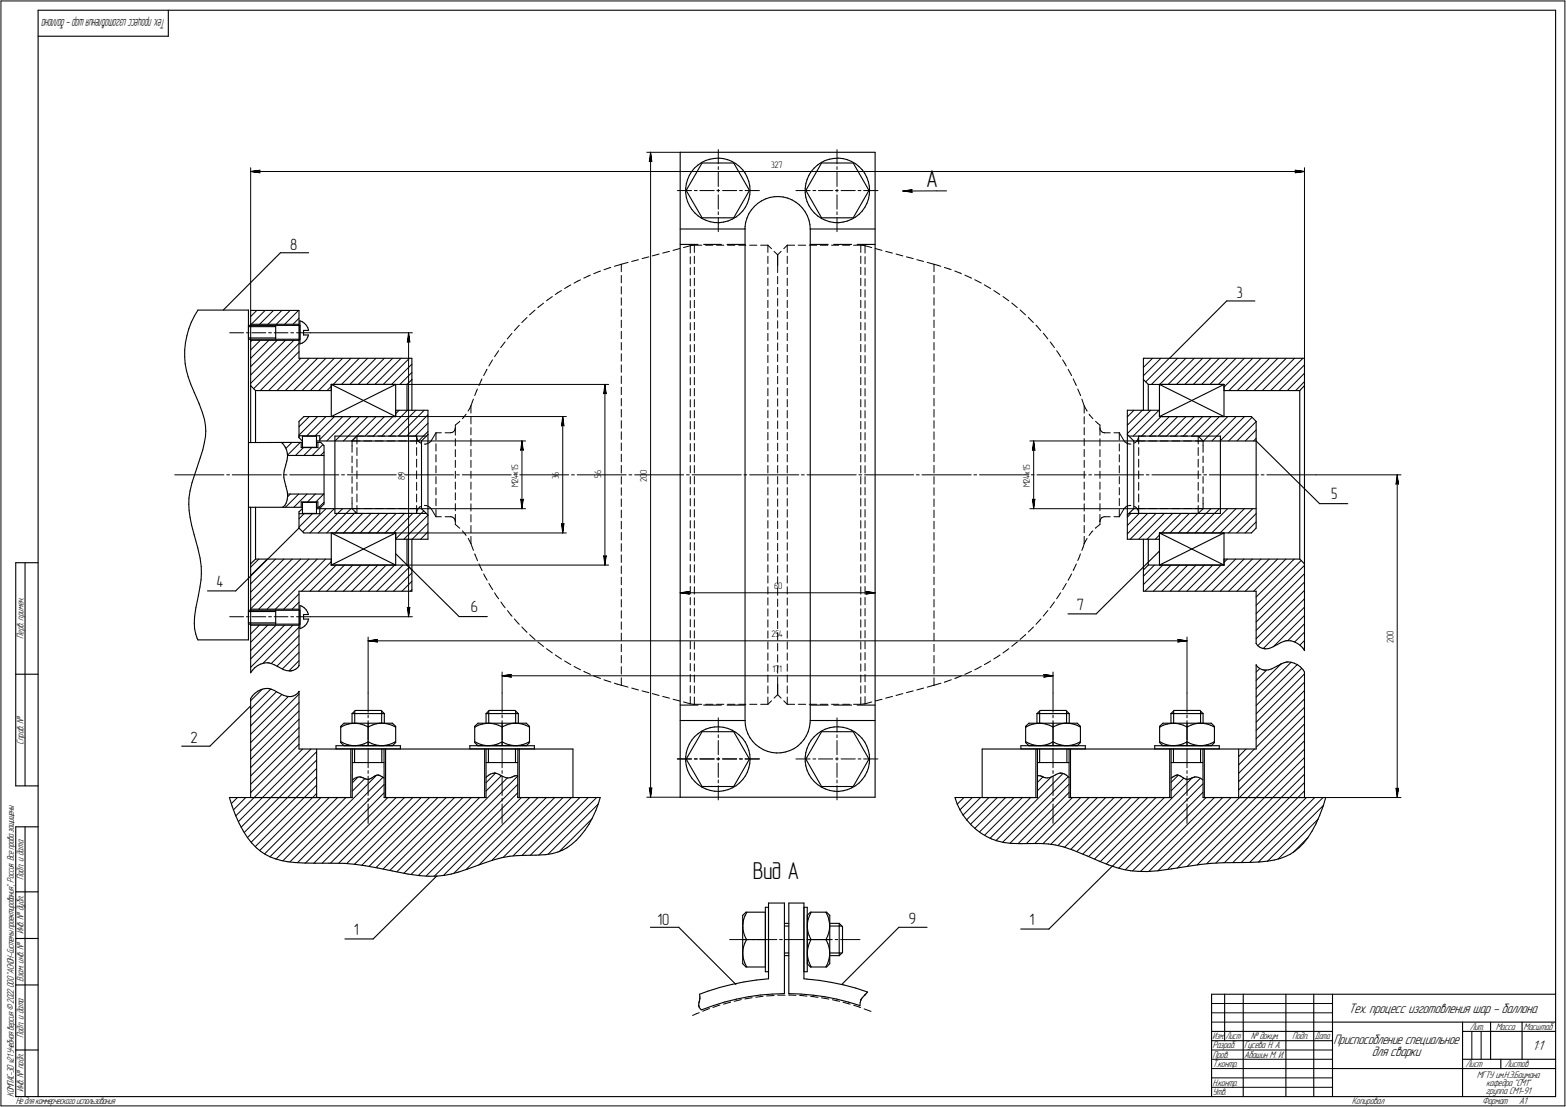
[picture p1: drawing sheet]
<svg xmlns="http://www.w3.org/2000/svg" width="842mm" height="595mm" viewBox="0 0 842 595" stroke-linecap="round" stroke-linejoin="round" font-family="sans-serif">
<g fill="none" stroke="#000" stroke-width=".54">
<path d="M1 1v594zM1 1h841zM842 1v594zM135 92h5zM135 92l5 1zM135 92h566zM135 90v77zM139 92l1 1zM140 92h-1zM348 82h18zM349 87l1-1zM350 82l1 5z"/>
<path d="M350 86l1 1zM350 82l-1 5zM350 82v347zM386 93v7zM386 90v1zM386 80v8zM450 93v7zM450 90v1zM450 80v8zM696 93l5-1zM696 92h1zM696 92h5z"/>
<path d="M697 92l-1 1zM701 90v103zM364 102h8zM373 102h2zM376 102h8zM385 102h2zM386 117v8zM386 114v1zM386 105v7zM386 102v1zM389 102h7zM398 102h1z"/>
<path d="M401 102h7zM428 102h8zM437 102h2zM440 102h8zM449 102h2zM450 117v8zM450 114v1zM450 105v7zM450 102v1zM452 102h8zM461 102h2zM464 102h8z"/>
<path d="M485 103l5-1zM485 103h6zM485 103h19zM490 103h1zM490 102v1zM504 103h5zM345 139l4-1zM351 138l3-1zM356 136l4-1zM362 135l4-1zM368 133l3-1zM371 132h1z"/>
<path d="M371 132v4zM371 138v4zM372 132h1zM373 132h4zM373 132v4zM373 138v4zM379 132h4zM385 132h4zM391 132h4zM397 132h4zM403 132h4zM409 132h4z"/>
<path d="M413 132l2 2zM413 138v4zM413 132v4zM416 135l2 2zM418 137v6zM420 135l-2 2zM423 132h4zM423 132l-2 2zM423 132v4zM423 138v4zM429 132h4zM435 132h4z"/>
<path d="M441 132h4zM447 132h4zM453 132h4zM459 132h4zM463 132h.1M463 132v4zM463 138v4zM463 132h2zM465 132l4 1zM465 132v4zM465 138v4zM471 134l3 1z"/>
<path d="M476 135l4 1zM482 137l3 1zM487 138l4 1zM493 140l4 1zM299 158l1-1zM300 157l2-1zM304 155l1-1zM305 154l2-1zM309 152l2-1zM311 151l1-1zM314 150l2-2zM316 148h1z"/>
<path d="M319 147l3-1zM322 146h1zM325 145l3-1zM328 144h.1M330 143l4-1zM334 142l4-1zM334 142v4zM334 148v4zM334 154v4zM340 141l3-1zM371 144v4zM371 150v4z"/>
<path d="M371 156v4zM373 144v4zM373 150v4zM373 156v3zM413 156v3zM413 150v4zM413 144v4zM418 143v4zM418 149v4zM418 155v3zM423 144v4zM423 150v4z"/>
<path d="M423 156v3zM463 144v4zM463 150v4zM463 156v3zM465 144v4zM465 150v4zM465 156v4zM499 141l3 1zM502 142l2 1zM502 142v4zM502 148v4zM502 154v4z"/>
<path d="M504 143h2zM508 144l2 1zM510 145h1zM513 146l3 1zM516 147h1zM519 148l3 1zM522 150h.1M524 150l4 2zM529 153l4 2zM534 156l4 2zM539 159l3 3zM124 179h7z"/>
<path d="M133 179h1zM135 170l3-3zM135 174l8-7zM135 179h8zM140 174l7-7zM144 179h2zM147 179h8zM149 174l7-7zM152 167l-8 7zM153 174l8-7zM156 179h2zM158 174l3-3z"/>
<path d="M159 179h8zM167 179h55zM220 179v5zM220 179l-1 5zM220 179v153zM275 179l-2 3zM279 175l-2 3zM281 173l2-2zM285 169l3-2zM285 169h.1M289 165h1zM290 165l2-2z"/>
<path d="M294 162l1-1zM295 161l2-2zM334 160v4zM334 166v4zM334 172v4zM334 178v4zM371 162v4zM371 168v3zM371 173v4zM371 179v4zM373 161v4zM373 167v4z"/>
<path d="M373 173v4zM373 179v4zM413 179v4zM413 173v4zM413 167v4zM413 161v4zM418 161v4zM418 166v5zM418 172v4zM418 178v4zM423 161v4zM423 167v4z"/>
<path d="M423 173v4zM423 179v4zM463 161v4zM463 167v4zM463 173v4zM463 179v4zM465 162v4zM465 168v3zM465 173v4zM465 179v4zM502 160v4zM502 166v4z"/>
<path d="M502 172v4zM502 178v4zM544 163l3 2zM549 167l2 2zM553 171h.1M553 171l3 2zM557 175h1zM558 175l2 3zM561 179l1 1zM562 180l1 2zM135 197l14-14zM135 193l10-10z"/>
<path d="M135 183v1zM140 183l-5 5zM161 189l-21 21zM198 193l-14 14zM202 193l-14 14zM219 184l1-1zM220 183v1zM262 199l-2 3zM262 199h.1M265 193l-2 4zM268 189l-2 3zM272 184l-3 3z"/>
<path d="M334 184v4zM334 190v4zM334 196v4zM371 185v4zM371 191v4zM371 197v4zM373 185v4zM373 191v4zM373 197v4zM413 197v4zM413 191v4zM413 185v4z"/>
<path d="M418 184v4zM418 190v4zM418 196v4zM423 185v4zM423 191v4zM423 197v4zM463 185v4zM463 191v4zM463 197v4zM465 185v4zM465 191v4zM465 197v4z"/>
<path d="M502 184v4zM502 190v4zM502 196v4zM565 184l1 1zM566 185l1 2zM568 189l1 1zM569 190l1 2zM571 193l2 2zM573 195v2zM574 199l2 2zM615 198l5-5zM615 193h.1"/>
<path d="M638 193l-14 14zM647 193l-14 14zM656 193l-14 14zM660 193l-14 14zM665 193l-14 14zM669 193l-14 14zM674 193l-16 15zM678 193l-17 17zM687 193l-17 17zM696 193l-17 17zM701 196l-13 14zM135 206l23-23z"/>
<path d="M135 202l19-19zM136 209l25-24zM144 210l18-17zM149 210l17-17zM153 210l18-17zM158 210l17-17zM162 210l18-17zM167 210l17-17zM171 210l18-17zM176 210l2-2zM179 207l14-14zM193 207l14-14z"/>
<path d="M197 207l14-14zM202 207l14-14zM206 207l14-14zM211 207l10-11zM215 207l6-7zM219 207h108zM253 220l-1 1zM253 218v2zM253 218v4zM254 216l-1 2zM255 215l-1 1zM256 210l-1 3z"/>
<path d="M257 209l-1 1zM259 204l-1 3zM259 204h.1M325 212v-1zM325 207l1 5zM325 211l1 1zM325 207v5zM325 207v97zM334 202v4zM334 208v4zM334 214v4zM371 203v4z"/>
<path d="M371 209v4zM371 215v4zM373 203v4zM373 209v4zM373 215v4zM413 215v4zM413 209v4zM413 203v4zM418 202v4zM418 208v4zM418 214v4zM423 203v4z"/>
<path d="M423 209v4zM423 215v4zM463 203v4zM463 209v4zM463 215v4zM465 203v4zM465 209v4zM465 215v4zM502 202v4zM502 208v4zM502 214v4zM576 201v1z"/>
<path d="M577 204l1 3zM578 207h1zM580 209l1 3zM581 212v1zM582 215l1 3zM583 218l1 3zM583 218v4zM615 202l9-9zM616 205l13-12zM619 207l14-14zM628 207l14-14zM637 207l14-14z"/>
<path d="M665 210l18-17zM674 210l18-17zM683 210l18-17zM701 205l-4 5zM701 201l-9 9zM152 238h.1M166 224l-5 5zM170 234l10-10zM171 224l-10 10zM172 236l12-12zM174 239l-6 6zM175 224l-10 10z"/>
<path d="M176 237l13-13zM180 237l3-3zM183 234l10-10zM185 237l2-3zM187 234l11-10zM189 237l3-3zM189 237h5zM189 240v3zM189 237v3zM192 234l10-10zM192 234h4zM192 234v5z"/>
<path d="M196 237h4zM196 234l11-10zM198 234h3zM201 234l10-10zM202 237h4zM203 234h4zM205 234l14-13zM208 237h4zM209 234h4zM210 234l14-13zM213 224h92zM213 222l2-1z"/>
<path d="M214 234l14-13zM214 237h5zM215 234h3zM219 234l11-11zM220 234h4zM221 237h4zM223 234l7-7zM224 234v5zM224 234v2zM224 236l1 1zM225 237v1zM225 238h1z"/>
<path d="M227 237h56zM228 234l-3 3zM228 234l2-2zM228 239h1zM229 239l1-1zM230 238h1zM231 238l1-1zM232 237h.1M234 233v4zM234 239v3zM234 233h3zM234 233l-2 4z"/>
<path d="M239 233h3zM242 233l1-1zM243 232h1zM245 231l-1 1zM245 230v1zM245 230v4zM245 236v4zM245 229v1zM245 230h.1M245 229l2-2zM247 227h.1M249 225h.1"/>
<path d="M251 223l-2 2zM253 224v4zM253 230v4zM253 236v4zM281 237v5zM281 237l-1 5zM281 237v36zM302 229l1-1zM303 224v5zM303 228v1zM303 224l-1 5zM303 224v63z"/>
<path d="M334 220v4zM334 226v4zM334 232v4zM334 238v4zM371 221v4zM371 227v4zM371 233v3zM371 239v3zM373 221v4zM373 227v4zM373 232v4zM373 238v4z"/>
<path d="M413 238v4zM413 232v4zM413 227v4zM413 221v4zM418 220v4zM418 226v4zM418 232v4zM418 238v4zM423 221v4zM423 227v4zM423 232v4zM423 238v4z"/>
<path d="M463 221v4zM463 227v4zM463 232v4zM463 238v4zM465 221v4zM465 227v4zM465 233v3zM465 239v3zM502 220v4zM502 226v4zM502 232v4zM502 238v4z"/>
<path d="M554 237h56zM556 237l1 5zM556 237l-1 5zM556 237v36zM583 224v4zM583 230v4zM583 236v4zM584 221h.1M586 223h.1M586 223l2 2zM589 226l1 1zM590 227l1 2z"/>
<path d="M591 230v4zM591 236v4zM591 229v1zM591 230l1 1zM592 231v1zM592 232h1zM593 232l1 1zM594 233h.1M594 233h3zM599 233h3zM602 233v4zM602 239v3z"/>
<path d="M602 233l2 4zM604 237l1 1zM605 238h1zM606 238l1 1zM606 233l13-12zM606 229l8-8zM606 224l4-3zM607 239h1zM609 234l14-13zM610 238h1zM611 238v-1zM611 237h5z"/>
<path d="M612 236l-1 1zM612 234v5zM612 234h4zM612 235v1zM612 235h.1M614 234l10-10zM618 237h4zM618 234h4zM618 234l11-10zM623 234l10-10zM624 234h3zM624 237h4z"/>
<path d="M629 234h4zM630 237h4zM632 234l10-10zM635 234h4zM636 237h5zM638 224l-11 10zM641 234h3zM641 234l10-10zM643 237h4zM644 234v5zM644 234l3 3zM645 235v-1z"/>
<path d="M647 224l-11 10zM647 240v3zM647 237v3zM650 234l-3 3zM650 234l10-10zM652 237l2-3zM656 224l-11 10zM656 237h.1M656 237l13-13zM665 224l-11 10zM673 224l-12 13zM675 236l-1 1z"/>
<path d="M675 231l-5 6zM675 227l-10 10zM94 255h26zM122 255h1zM125 255h26zM153 255h1zM154 241l3-3zM155 245l6-7zM156 255h26zM163 241l-4 4zM163 245l5-4zM172 245l2-2z"/>
<path d="M184 255h1zM187 255h26zM189 245v4zM189 251v3zM189 256v4zM192 241v4zM192 247v4zM192 253v4zM192 259v5zM215 255h1zM218 255h26zM224 241v4z"/>
<path d="M224 247v4zM224 253v4zM224 259v5zM234 244v4zM234 250v4zM234 256v4zM245 242v4zM245 247v4zM245 253v4zM245 259v4zM246 255h1zM249 255h26z"/>
<path d="M253 242v3zM253 247v4zM253 253v4zM253 259v4zM276 255h2zM279 255h27zM280 242h1zM281 242h.1M307 255h2zM310 255h27zM334 244v4zM334 250v4z"/>
<path d="M334 256v4zM338 255h2zM341 255h27zM369 255h2zM371 244v4zM371 250v4zM371 256v4zM372 255h27zM373 244v4zM373 250v4zM373 256v4zM400 255h2z"/>
<path d="M403 255h27zM413 256v4zM413 250v4zM413 244v4zM418 244v4zM418 250v4zM418 256v4zM423 244v4zM423 250v4zM423 256v4zM431 255h1zM434 255h26z"/>
<path d="M462 255h1zM463 244v4zM463 250v4zM463 256v4zM465 255h26zM465 244v4zM465 250v4zM465 256v4zM493 255h1zM496 255h26zM502 244v4zM502 250v4z"/>
<path d="M502 256v4zM524 255h1zM527 255h26zM555 255h1zM555 242h1zM556 242h1zM558 255h26zM583 242v3zM583 247v4zM583 253v4zM583 259v4zM585 255h2z"/>
<path d="M589 255h26zM591 242v4zM591 247v4zM591 253v4zM591 259v4zM602 244v4zM602 250v4zM602 256v4zM612 241v4zM612 247v4zM612 253v4zM612 259v5z"/>
<path d="M616 255h2zM619 255h27zM644 241v4zM644 247v4zM644 253v4zM644 259v5zM647 245v4zM647 251v3zM647 256v4zM647 255h2zM650 255h27zM678 255h2z"/>
<path d="M681 255h27zM708 255h45zM751 255l1 5zM751 260h1zM751 255v5zM751 255v174zM154 273l7-7zM155 267l1-1zM158 273l7-7zM161 279l2-3zM165 270l5-4zM171 273l3-3z"/>
<path d="M174 266l-4 4zM182 276l2-3zM186 276l-10 11zM186 276l3-3zM189 273h5zM189 262v3zM189 267v4zM189 273l3 3zM189 271v2zM191 276v-1zM191 276l-11 11zM192 276h4z"/>
<path d="M192 266v4zM192 272v4zM195 276l-10 11zM196 273h4zM198 276h3zM200 276l-11 11zM202 273h4zM203 276h4zM204 276l-10 11zM208 273h4zM209 276l-11 11zM209 276h4z"/>
<path d="M213 276l-10 11zM214 273h5zM215 276h3zM218 276l-11 11zM220 276h4zM221 273h4zM222 276l-10 11zM224 266v4zM224 272v4zM224 276h.1M224 274v2zM225 273l-1 1z"/>
<path d="M226 273v-1zM226 273h-1zM226 276l2-1zM227 273h56zM228 272h1zM229 272h1zM230 277l-13 13zM230 272l1 1zM231 273l1 1zM232 274l2 4zM234 262v4zM234 268v4z"/>
<path d="M234 274v4zM234 278h3zM239 278h3zM243 278h.1M243 278l1 1zM244 279h1zM245 279v1zM245 265v4zM245 271v4zM245 277v3zM253 265v4zM253 271v4z"/>
<path d="M253 277v4zM280 268l1 5zM280 268l1 1zM281 269v-1zM281 268v5zM334 262v4zM334 268v4zM334 274v4zM371 262v4zM371 268v4zM371 274v4zM371 280v4z"/>
<path d="M373 262v4zM373 268v4zM373 274v4zM373 280v4zM413 280v4zM413 274v4zM413 268v4zM413 262v4zM418 262v4zM418 268v4zM418 274v4zM423 262v4z"/>
<path d="M423 268v4zM423 274v4zM423 280v4zM463 262v4zM463 268v4zM463 274v4zM463 280v4zM465 262v4zM465 268v4zM465 274v4zM465 280v4zM502 262v4z"/>
<path d="M502 268v4zM502 274v4zM554 273h56zM555 268l1 5zM555 268l1 1zM556 269l1-1zM557 268l-1 5zM583 265v4zM583 271v4zM583 277v4zM591 265v4zM591 271v4z"/>
<path d="M591 277v3zM592 279l-1 1zM592 278h1zM592 278v1zM593 278h1zM594 278h3zM599 278h3zM602 262v4zM602 268v4zM602 274v4zM604 274l-2 4zM604 273h.1"/>
<path d="M605 273l1-1zM605 273h-1zM606 272h1zM607 272h1zM608 276l-2 2zM610 272l1 1zM611 273l1 1zM611 273h5zM612 274v1zM612 275v1zM612 266v4zM612 272v4z"/>
<path d="M612 276h4zM613 276l-7 7zM617 276l-11 11zM618 273h4zM618 276h4zM624 276h3zM624 273h4zM626 276l-14 14zM629 276h4zM630 273h4zM631 276l-14 14zM635 276h4z"/>
<path d="M635 276l-10 11zM636 273h5zM640 276l-11 11zM641 276h3zM643 273h4zM644 276l-10 11zM644 266v4zM644 272v4zM644 276l3-3zM647 262v3zM647 267v4zM647 271v2z"/>
<path d="M649 276l2-3zM649 276l-11 11zM653 276l-10 11zM653 276l3-3zM665 273l-13 14zM751 260h.1M161 283l7-7zM163 286l12-13zM167 287l13-14zM171 287l11-11zM213 287h92zM213 290l13-14z"/>
<path d="M226 290l4-4zM230 281l-8 9zM245 280v2zM245 282l1 1zM246 283l1 1zM249 285l1 2zM250 287l1 1zM252 290h.1M252 290l1 2zM253 292l2 4zM253 283v3zM253 288v4z"/>
<path d="M255 298h.1M255 298l2 3zM302 282l1 5zM302 282h1zM303 282h.1M303 282v5zM325 299v5zM325 299h.1M325 299h1zM326 299l-1 5zM334 280v4zM334 286v4z"/>
<path d="M334 292v4zM334 298v4zM371 286v4zM371 292v4zM371 298v3zM373 286v4zM373 292v4zM373 298v4zM413 298v4zM413 292v4zM413 286v4zM418 280v4z"/>
<path d="M418 286v4zM418 292v4zM418 298v4zM423 286v4zM423 292v4zM423 298v4zM463 286v4zM463 292v4zM463 298v4zM465 286v4zM465 292v4zM465 298v3z"/>
<path d="M502 280v4zM502 286v4zM502 292v4zM502 298v4zM581 298l-1 2zM582 294v2zM583 292l-1 2zM583 283v3zM583 288v4zM584 291l-1 1zM585 289l-1 2zM587 286l1-1z"/>
<path d="M587 286l-1 2zM589 284h.1M589 284l2-2zM591 280v2zM591 280h.1M608 290l14-14zM623 288l-2 2zM647 287l13-14zM656 287l13-14zM661 287l13-14zM665 287l10-11zM670 287l5-6z"/>
<path d="M135 318l18-17zM135 314l13-13zM135 309l9-8zM135 305l4-4zM162 318l16-16zM167 318l14-14zM171 318l14-14zM176 318l14-14zM180 318l14-14zM185 318l14-14zM189 318l14-14zM194 318l14-14z"/>
<path d="M198 318l14-14zM203 318l14-14zM207 318l13-13zM212 318l9-10zM216 318l5-5zM219 304h108zM221 318v-1zM258 303v1zM258 304l1 3zM260 309l1 1zM261 310l1 2zM263 314l1 1z"/>
<path d="M264 315l1 2zM266 319l1 1zM334 304v4zM334 310v4zM334 316v4zM366 319l5-1zM366 319h5zM366 319h105zM370 319h1zM371 318l-1 1zM371 304v3zM371 309v4z"/>
<path d="M371 315v4zM373 304v4zM373 310v3zM373 315v4zM413 315v4zM413 310v3zM413 304v4zM418 304v4zM418 310v4zM418 316v4zM423 304v4zM423 310v3z"/>
<path d="M423 315v4zM463 304v4zM463 310v3zM463 315v4zM465 304v3zM465 309v4zM465 315v4zM466 319h5zM466 318v1zM466 318l5 1zM466 319h.1M502 304v4z"/>
<path d="M502 310v4zM502 316v4zM570 319l-2 3zM573 314l-2 3zM574 312h.1M576 309l-1 3zM577 306v1zM579 303l-2 3zM580 300v1zM616 318l14-14zM620 318l14-14zM621 304l-6 6z"/>
<path d="M625 304l-10 10zM639 304l-14 14zM643 304l-14 14zM648 304l-14 14zM652 318l17-17zM652 304l-14 14zM657 304l-14 14zM658 302l2-1zM661 318l17-17zM664 301l-17 17zM665 318l17-17zM670 318l17-17z"/>
<path d="M673 301l-17 17zM674 318l17-17zM124 332h7zM133 332h1zM135 327l27-26zM135 323l22-22zM135 336h.1M135 332h8zM139 327l27-26zM139 336l-4 5zM144 327l27-26zM144 336l-9 9z"/>
<path d="M144 332h2zM147 332h8zM148 327l27-26zM153 327l8-8zM156 332h2zM157 327l4-3zM159 332h8zM167 332h55zM219 327l1 5zM219 327h1zM220 327h.1M220 327v5z"/>
<path d="M267 320l1 2zM269 324l2 2zM271 326l1 1zM273 328l2 3zM275 331h.1M277 333l2 2zM279 335v1zM281 337l2 3zM283 340h.1M334 322v4zM334 328v4zM334 334v4z"/>
<path d="M371 321v4zM371 327v4zM371 333v4zM371 339v4zM373 321v4zM373 327v4zM373 333v4zM373 339v4zM413 339v4zM413 333v4zM413 327v4zM413 321v4z"/>
<path d="M418 322v4zM418 328v4zM418 334v4zM423 321v4zM423 327v4zM423 333v4zM423 339v4zM463 321v4zM463 327v4zM463 333v4zM463 339v4zM465 321v4z"/>
<path d="M465 327v4zM465 333v4zM465 339v4zM502 322v4zM502 328v4zM502 334v4zM553 340l3-3zM560 333l-3 3zM563 328l-2 3zM567 324l-2 3zM675 339l26-26zM675 334l26-26z"/>
<path d="M675 330l26-26zM675 325l25-24zM675 321l21-20zM701 340l-5 5zM701 335l-9 9zM701 331l-16 17zM701 326l-22 23zM701 322l-25 25zM135 359l22-23zM135 354l18-18zM135 350l13-14zM141 357l20-20z"/>
<path d="M161 355l-6 6zM161 351l-9 9zM161 346l-12 12zM161 342l-15 15zM198 345l5-1zM198 345h5zM198 345h440zM198 342v31zM203 345h.1M203 344v1zM285 341l3 3zM289 345l3 3z"/>
<path d="M294 349l3 2zM299 352l3 2zM304 355l3 2zM309 358l3 2zM334 340v4zM334 346v4zM334 352v4zM334 358v4zM371 345v4zM371 351v4zM371 357v4zM373 345v4z"/>
<path d="M373 351v4zM373 357v4zM413 357v4zM413 351v4zM413 345v4zM418 340v4zM418 346v4zM418 352v4zM418 358v4zM423 345v4zM423 351v4zM423 357v4z"/>
<path d="M463 345v4zM463 351v4zM463 357v4zM465 345v4zM465 351v4zM465 357v4zM502 340v4zM502 346v4zM502 352v4zM502 358v4zM526 359l2-1zM529 357l2-1z"/>
<path d="M531 356l2-1zM534 354l3-1zM537 353l1-1zM539 351l3-2zM542 349h.1M544 347l3-2zM547 345h.1M549 344l2-3zM551 341h.1M633 345h5zM633 344l1 1zM633 344l5 1z"/>
<path d="M634 345h-1zM638 342v31zM675 343l26-26zM701 349h.1M701 344l-2 3zM135 377l6-6zM146 370l-11 11zM152 373l-17 17zM198 373v10zM270 373v10zM270 363h5zM270 363l5 1z"/>
<path d="M270 363h296zM270 361v12zM274 363l1 1zM275 363h-1zM314 361h.1M314 361l3 2zM319 363l1 1zM320 364l3 1zM325 366h1zM326 366l3 1zM330 367l2 1zM332 368h2z"/>
<path d="M334 368l4 1zM334 364v4zM340 370l3 1zM345 371l4 1zM351 373l3 1zM356 374l4 1zM362 376l4 1zM368 377l3 1zM371 378l2 1zM371 363v4zM371 369v3zM371 374v4z"/>
<path d="M373 379h.1M373 379h4zM373 363v4zM373 369v4zM373 375v4zM379 379h4zM385 379h4zM391 379h4zM397 379h4zM403 379h4zM409 379h4zM413 379l2-2z"/>
<path d="M413 375v4zM413 369v4zM413 363v4zM416 375l2-2zM418 364v4zM418 373l2 2zM418 368v5zM421 377l2 2zM423 379h4zM423 363v4zM423 369v4zM423 375v4z"/>
<path d="M429 379h4zM435 379h4zM441 379h4zM447 379h4zM453 379h4zM459 379h4zM463 379l2-1zM463 363v4zM463 369v4zM463 375v4zM465 378h.1M465 378l4-1z"/>
<path d="M465 363v4zM465 369v3zM465 374v4zM471 377l3-1zM476 375l4-1zM482 374l3-1zM487 372l4-1zM493 371l4-1zM499 369l3-1zM502 368l4-1zM502 364v4zM508 367h.1"/>
<path d="M508 367l4-2zM513 365l1-1zM514 364l3-1zM519 363l1-1zM520 362l2-1zM524 360l2-1zM561 364l5-1zM561 363h1zM561 363h5zM562 363l-1 1zM566 373v10zM566 361v12z"/>
<path d="M638 373v10zM675 379l23-22zM675 375l19-19zM675 370l14-13zM675 366l6-6zM675 361l2-2zM135 399l26-26zM135 395l20-21zM135 386l14-14zM198 384v2zM198 387v11zM198 399v2z"/>
<path d="M270 384v2zM270 387v11zM270 399v2zM386 386v8zM386 395v2zM386 398v8zM450 386v8zM450 395v2zM450 398v8zM566 384v2zM566 387v11zM566 399v2z"/>
<path d="M638 384v2zM638 387v11zM638 399v2zM675 397l26-26zM675 393l26-26zM675 388l26-26zM675 384l25-25zM701 389l-35 36zM701 385l-35 35zM701 380l-35 36zM135 417l26-26zM135 413l26-26z"/>
<path d="M135 408l26-26zM135 404l26-26zM170 418l-11 11zM198 402v11zM198 414v2zM198 417v11zM266 416l-5 5zM270 402v11zM270 414v2zM270 417v11zM273 418l-52 52zM364 408h8z"/>
<path d="M373 408h2zM376 408h8zM385 408h2zM386 407v2zM386 410v8zM386 419v2zM389 408h7zM398 408h1zM401 408h7zM428 408h8zM437 408h2zM440 408h8z"/>
<path d="M449 408h2zM450 407v2zM450 410v8zM450 419v2zM452 408h8zM461 408h2zM464 408h8zM566 402v11zM566 414v2zM566 417v11zM638 402v11zM638 414v2z"/>
<path d="M638 417v11zM641 418l-46 46zM670 403l-4 4zM675 403l-9 8zM675 402l26-26zM124 432l4-3zM125 435l7-6zM127 439l10-10zM135 426l26-26zM135 422l26-26zM137 429l26-26zM141 429l26-26z"/>
<path d="M146 429l24-25zM150 429l20-20zM155 429l15-16zM164 429l-27 26zM168 429l-28 28zM170 427l-2 2zM170 422l-6 7zM186 429l-34 34zM189 425l7-6zM189 421l4-3zM198 429v2zM198 432v11z"/>
<path d="M261 425l9-8zM270 429v2zM270 432v11zM307 429l-31 31zM348 429h18zM349 424l1 5zM349 424h1zM350 424h1zM351 424l-1 5zM386 422v8zM450 422v8zM514 429h.1"/>
<path d="M515 432l3-3zM516 435l7-6zM518 438l9-9zM536 429l-14 14zM554 429l-22 22zM558 425l7-7zM558 421l3-3zM566 429v2zM566 432v11zM575 426l-28 28zM590 429l-25 25zM595 429l-26 26z"/>
<path d="M599 429l-27 27zM604 429l-28 28zM630 425l7-7zM630 421l4-4zM638 429v2zM638 432v11zM647 421l-45 46zM666 429l35-35zM671 429l-38 38zM671 429l30-31zM675 429l26-26zM680 429l21-22z"/>
<path d="M684 429l17-17zM689 429l-35 35zM689 429l12-13zM698 429l3-4zM701 421l-8 8zM713 429h40zM751 424v5zM751 424h.1M751 424h1zM752 424l-1 5zM128 442l13-13zM130 445l16-16z"/>
<path d="M131 448l19-19zM133 450l22-21zM135 453l24-24zM142 459l31-30zM281 460l31-31zM285 460l31-31zM290 460l31-31zM295 459l27-27zM301 458l17-18zM520 441l12-12zM524 445l17-16zM527 447l18-18z"/>
<path d="M529 449l21-20zM536 452l36-36zM539 453l35-36zM543 453l32-31zM552 453l25-24zM557 453l24-24zM561 453l25-24zM579 458l29-29zM582 459l31-30zM703 450l-8 8zM145 461l32-32zM148 462l34-33z"/>
<path d="M156 463l47-46zM160 464l46-46zM164 464l43-42zM169 464l38-38zM173 464l36-35zM178 464l35-35zM182 464l36-35zM186 464l36-35zM191 465l35-36zM195 465l36-36zM198 466l37-37zM202 466l38-37z"/>
<path d="M206 467l38-38zM210 468l39-39zM213 469l40-40zM217 469l41-40zM225 471l53-54zM229 471l49-49zM234 471l44-45zM238 471l42-42zM244 470l41-41zM251 468l38-39zM258 465l36-36zM264 463l34-34z"/>
<path d="M271 461l32-32zM585 461l32-32zM589 462l33-33zM592 463l34-34zM598 466l47-48zM605 468l42-42zM609 468l40-39zM613 469l40-40zM618 468l40-39zM623 468l39-39zM628 467l38-38zM638 466l37-37z"/>
<path d="M644 465l36-36zM649 464l35-35zM658 464l35-35zM663 464l35-35zM667 464l35-35zM672 464l35-35zM677 463l34-34zM682 463l30-30zM687 462l22-22zM392 505h11zM404 505h2zM407 505h11z"/>
<path d="M419 505h2zM422 505h11zM434 505h2zM437 505h11zM449 505h2zM452 505h10zM389 540l4-1zM393 539h.1M395 538l4-1zM401 537l3-1zM406 536h4zM412 535h4z"/>
<path d="M418 535h4zM424 535h.1M424 535h4zM430 535h1zM431 535l3 1zM436 536h1zM437 536h3zM442 536l2 1zM444 537h2zM448 537l2 1zM450 538h1zM453 539l3 1z"/>
<path d="M456 540h1zM652 539h65zM372 546l2-1zM374 545l2-1zM378 544l2-1zM380 543l2-1zM383 542l3-1zM386 541l1-1zM459 540l3 1zM462 541l1 1zM465 542l3 2zM652 544h65z"/>
<path d="M652 549h65zM791 554v15zM796 554v15zM652 564h65zM652 569h65zM652 574h65zM652 579h65zM1 595h841zM652 585h65z"/>
</g>
<g fill="none" stroke="#000" stroke-width=".59">
<path d="M20 6v584zM20 6h817zM20 19h71zM91 6v13zM837 6v584zM366 82h105zM366 82v347zM369 99v2zM370 97l-1 2zM371 94l-1 3zM372 92l-1 2zM373 90l2-1z"/>
<path d="M373 90l-1 2zM375 89l2-2zM377 87l2-1zM378 88l-9 14zM378 88h17zM379 86h3zM382 86l2-1zM384 85h3zM387 85h2zM389 85l2 1zM391 86l3 1zM394 87l2 1z"/>
<path d="M395 88l8 14zM396 88l2 1zM398 89l1 2zM399 91l2 2zM401 93l1 2zM402 95l1 3zM403 98v2zM403 100v2zM433 99v2zM434 97l-1 2zM435 94l-1 3zM436 92l-1 2z"/>
<path d="M438 90l2-1zM438 90l-2 2zM440 89l2-2zM442 87l2-1zM442 88l-9 14zM442 88h17zM444 86h2zM446 86l2-1zM448 85h3zM451 85h2zM453 85l3 1zM456 86l2 1z"/>
<path d="M458 87l2 1zM459 88l8 14zM460 88l2 1zM462 89l2 2zM464 91l1 2zM465 93l1 2zM466 95l1 3zM467 98v2zM467 100l1 2zM471 82v347zM369 101v3zM369 104v2z"/>
<path d="M369 102l9 15zM369 106l1 2zM370 108l1 3zM371 111l1 2zM372 113l2 1zM374 114l1 2zM375 116l2 1zM377 117l3 1zM378 117h17zM380 118l2 1zM382 119l2 1zM384 120h3z"/>
<path d="M387 120l2-1zM389 119h2zM391 119l3-1zM394 118l2-1zM396 117l2-2zM398 115l1-2zM401 111l-2 2zM401 119v3zM402 117l-1 2zM402 109l-1 2zM403 115l-1 2zM403 107l-1 2z"/>
<path d="M403 102l-8 15zM403 105v2zM403 102v3zM404 113l-1 2zM406 111l1-2zM406 111l-2 2zM407 109l2-1zM409 108l3-1zM412 107l2-1zM414 106h2zM416 106h3zM419 106h2z"/>
<path d="M421 106l3 1zM424 107h2zM426 107l2 2zM428 109l2 1zM430 110l2 2zM432 112l1 2zM433 114l1 2zM433 101v3zM433 104v2zM433 106l1 2zM433 102l9 15zM434 108l1 3z"/>
<path d="M434 116l1 2zM435 118l1 3zM435 111l1 2zM436 113l2 1zM438 114l2 2zM440 116l2 1zM442 117l2 1zM442 117h17zM444 118l2 1zM446 119l3 1zM449 120h2zM451 120l2-1z"/>
<path d="M453 119h3zM456 119l2-1zM458 118l2-1zM460 117l2-2zM464 113l-2 2zM465 111l-1 2zM466 109l-1 2zM467 107l-1 2zM467 102l-8 15zM467 105v2zM468 102l-1 3zM151 136h15z"/>
<path d="M151 136l-31 31zM366 123h35zM366 131h9zM378 131h10zM391 131h10zM401 123v264zM401 122v1zM436 121v2zM436 123v264zM436 131h9zM436 123h35zM448 131h10z"/>
<path d="M461 131h10zM102 177l-2 4zM103 173l-1 4zM105 170l-2 3zM106 167h28zM106 167l-1 3zM134 167v177zM134 175h27zM134 175v7zM134 176h14zM135 167v26zM135 167h26z"/>
<path d="M135 174h26zM148 175v7zM161 167v26zM161 175v7zM161 172v13zM161 172l2 1zM163 173l1 1zM163 178h3zM163 178v2zM164 174l1 1zM165 175l1 1zM166 176v2z"/>
<path d="M660 162l-31 31zM660 162h15zM99 188v4zM99 192l1 4zM100 196v3zM100 184l-1 4zM100 199l1 4zM100 181v3zM134 182h27zM134 182h14zM135 193v14zM135 183h26z"/>
<path d="M161 193h60zM161 185l2-1zM163 184h1zM163 180h3zM165 182l-1 2zM166 181l-1 1zM166 180v1zM221 193v11zM615 193h86zM615 193v11zM701 193v14zM101 203l2 3z"/>
<path d="M103 206l1 5zM104 211l3 6zM107 217l2 5zM135 207l2 3zM135 207v31zM137 210h41zM137 210v28zM178 207l35 17zM178 207h35zM178 207v17zM178 207h41zM178 207v3z"/>
<path d="M213 207v17zM219 207l2-3zM219 207v14zM221 204v17zM615 204v17zM615 204l2 3zM617 207h41zM617 207v14zM623 207v17zM623 207h35zM623 207l35 17zM658 207v17z"/>
<path d="M658 210h41zM658 207v3zM699 210v91zM701 207v96zM701 207l-2 3zM109 222l1 4zM110 238l-1 4zM110 226v3zM110 229l1 3zM110 235v3zM111 232l-1 3zM134 238h29z"/>
<path d="M151 238l1 1zM152 239l1 1zM161 227v8zM161 234v1zM161 234h11zM161 235l2 2zM162 238v3zM163 235h7zM163 235v5zM163 224h50zM163 224l-2 3zM170 235v5z"/>
<path d="M170 237h2zM170 238h2zM171 238v3zM172 237h55zM172 234v3zM172 238l2 2zM174 240v31zM178 224l35-17zM178 224h35zM180 234h49zM180 234v42zM213 221v3z"/>
<path d="M213 221h17zM227 237l3-3zM227 237v36zM230 221v13zM230 234v43zM606 221v13zM606 234v43zM606 234l4 3zM606 221h17zM607 234h49zM610 237h65zM610 237v36z"/>
<path d="M623 224h50zM623 224h35zM623 224l35-17zM623 221v3zM656 234v42zM673 224l2 3zM675 237l35 34zM675 227v57zM103 259l-1 5zM106 252l-3 7zM108 246l-2 6zM109 242l-1 4z"/>
<path d="M153 255v2zM153 257v2zM153 253v2zM153 259l1 2zM153 240l1 2zM154 250l-1 3zM154 242l1 2zM154 248v2zM155 244v1zM155 246l-1 2zM155 245h19zM155 245h.1"/>
<path d="M155 245v1zM155 246h.1M162 241h9zM163 240h7zM102 271v3zM102 268v3zM102 274v4zM102 264v4zM102 278l1 4zM134 273h29zM135 273v30zM137 273v28z"/>
<path d="M152 273l1-1zM152 273h.1M154 261l1 3zM154 270l-1 2zM154 269v1zM155 264v3zM155 266h19zM155 267l-1 2zM161 275v9zM161 275l2-2zM161 276h11zM162 270v3z"/>
<path d="M162 270h9zM163 273h.1M163 270h7zM163 276h7zM163 270v6zM170 273h2zM170 270v6zM170 273h57zM171 270v3zM172 273v3zM172 273l2-2zM180 276h49z"/>
<path d="M227 273l3 4zM230 277v13zM606 277v13zM606 277l4-4zM607 276h49zM610 273h65zM710 271h15zM103 282l1 5zM104 287l2 8zM106 295l2 5zM161 284l2 3zM163 287h50z"/>
<path d="M178 287h35zM178 287v17zM178 287l35 17zM213 298l34 33zM213 287v3zM213 287v17zM213 290h17zM219 290v14zM221 290v16zM606 290h17zM615 290v16zM617 290v14z"/>
<path d="M623 287l35 17zM623 287h35zM623 287v17zM623 287h50zM623 287v3zM658 287v17zM675 284l-2 3zM8 303v119zM8 303h12zM13 303v119zM108 316l-1 4zM108 300v5z"/>
<path d="M108 312v4zM108 305v3zM108 308v4zM112 318h15zM127 318l34-34zM135 303v15zM135 303l2-2zM135 318v44zM137 301h41zM161 318h60zM161 318v40zM178 304h35z"/>
<path d="M178 304l35-17zM178 304h41zM178 301v3zM219 304l2 2zM221 306v12zM615 306v12zM615 318h60zM617 304h41zM617 304l-2 2zM623 304l35-17zM623 304h35zM658 301h41z"/>
<path d="M658 301v3zM675 318v28zM699 301l2 2zM701 303v15zM701 318v32zM104 335l1 3zM105 331l-1 4zM105 338v3zM105 327v4zM107 320l-2 7zM134 336h27zM134 328h27z"/>
<path d="M134 328v8zM134 335h14zM134 329h14zM135 327h26zM135 336h26zM148 328v8zM161 328v8zM161 326h1zM161 326v12zM161 338l2-1zM162 326l2 1zM163 337h1z"/>
<path d="M163 333h3zM163 330v3zM163 330h3zM164 327l1 1zM165 328v1zM165 335l-1 2zM165 329l1 1zM166 334l-1 1zM166 333v1zM247 331h15zM574 330h15zM589 330l34-34z"/>
<path d="M105 341l1 2zM106 343v1zM106 344h28zM137 359l-1 1zM137 359l2-1zM139 358l1-1zM140 357l2-1zM142 356h2zM144 356h.1M144 356h1zM145 356l1 1zM146 357h1z"/>
<path d="M147 357l2 1zM149 358l3 2zM159 360l1-1zM161 358l-1 1zM161 358h.1M675 357v46zM676 346h.1M676 358h.1M676 346v1zM676 347l1 1zM676 358l1 1zM677 348h2z"/>
<path d="M677 359l2 1zM679 348v1zM679 349h1zM680 349h.1M680 349h1zM681 349h1zM682 349l2-1zM684 348l3-1zM684 360l3-2zM687 347l2-2zM687 358l2-1zM689 345h2z"/>
<path d="M689 357l2-1zM691 345h.1M691 356h.1M691 345l1-1zM691 356h1zM692 344h.1M692 356h.1M692 344h1zM692 356h1zM693 344l1 1zM693 356h1zM694 345h2z"/>
<path d="M694 356l2 1zM696 345l2 1zM696 357h2zM698 346l1 1zM698 357l1 2zM699 347l2 1zM699 359l2 1zM701 348v2zM701 360v1zM8 362h12zM135 375v54zM136 374l-1 1z"/>
<path d="M136 360l-1 2zM137 373l-1 1zM137 373l2-1zM139 372l1-1zM140 371l2-1zM142 370h2zM144 370h.1M144 370h1zM145 370l1 1zM146 371h1zM147 371l2 1zM149 372l3 2z"/>
<path d="M152 374h2zM152 360l2 1zM154 374h2zM154 361h2zM156 374h.1M156 361h.1M157 374h1zM157 361l1-1zM158 374h1zM158 360h1zM159 374l1-1zM161 372l-1 1z"/>
<path d="M161 372v31zM161 372h.1M366 379h9zM378 379h10zM391 379h10zM436 379h9zM448 379h10zM461 379h10zM679 360h.1M679 360h1zM680 360h.1M680 360h1z"/>
<path d="M681 360h1zM682 360h2zM701 361v68zM183 390v9zM183 399l2 1zM183 399l2 2zM183 391h.1M183 390l2-1zM183 391l2-1zM185 389h26zM185 400h2zM185 390l2-1z"/>
<path d="M187 389h3zM189 384h18zM189 384v5zM189 384l2-2zM190 389h2zM191 384v5zM191 382v2zM191 382h14zM192 389h2zM194 389l2 1zM196 400l2-1zM196 390l2 1z"/>
<path d="M198 399h.1M198 389v12zM198 399l2 1zM198 391h.1M198 391l2-1zM200 400h2zM200 390l2-1zM202 389h2zM204 389h3zM205 382l2 2zM205 384v5zM205 382v2z"/>
<path d="M207 389h2zM207 384v5zM209 389l2 1zM211 400l2-1zM211 390l2 1zM211 389l2 1zM213 399h.1M213 390v9zM255 390l2-1zM255 399l2 2zM255 399l2 1zM255 391h.1"/>
<path d="M255 390v9zM255 391l2-1zM257 389h26zM257 400h2zM257 390l3-1zM260 389h2zM261 384v5zM261 384h18zM261 384l2-2zM262 389h2zM263 384v5zM263 382v2z"/>
<path d="M263 382h14zM264 389h2zM266 389l2 1zM268 400l2-1zM268 390l2 1zM270 399h.1M270 391h.1M270 399l2 1zM270 389v12zM270 391l2-1zM272 400h2zM272 390l2-1z"/>
<path d="M274 389h2zM276 389h3zM277 382l2 2zM277 384v5zM277 382v2zM279 389h2zM279 384v5zM281 389l2 1zM283 400l2-1zM283 390l2 1zM283 389l2 1zM285 399h.1"/>
<path d="M285 390v9zM366 387h35zM372 398l-1 2zM373 396l2-2zM373 396l-1 2zM375 394l2-1zM377 393l2-1zM378 393h17zM378 393l-9 15zM379 392l3-1zM382 391h2zM384 391h3z"/>
<path d="M387 391h2zM389 391l2 1zM391 392l3 1zM394 393l2 1zM395 393l8 15zM396 394l2 1zM398 395l1 2zM399 397l2 2zM401 387v3zM401 399l1 2zM401 390v2zM401 392l1 2z"/>
<path d="M402 394l1 3zM403 397l2 2zM405 399l1 1zM432 398l-1 1zM434 396l-2 2zM435 393l-1 3zM435 391v2zM436 389l-1 2zM436 387v2zM436 387h35zM436 398l-1 2zM438 396l2-2z"/>
<path d="M438 396l-2 2zM440 394l2-1zM442 393l2-1zM442 393l-9 15zM442 393h17zM444 392l2-1zM446 391h2zM448 391h3zM451 391h2zM453 391l3 1zM456 392l2 1zM458 393l2 1z"/>
<path d="M459 393l8 15zM460 394l2 1zM462 395l2 2zM464 397l1 2zM465 399l1 2zM552 399l1 1zM552 391h.1M552 399l1 2zM552 390l1-1zM552 390v9zM552 391l2-1zM553 389h26z"/>
<path d="M553 400h3zM554 390l2-1zM556 389h2zM558 384v5zM558 384h17zM558 384l1-2zM558 389h2zM559 384v5zM559 382v2zM559 382h14zM560 389h2zM562 389l2 1z"/>
<path d="M564 400l2-1zM564 390l2 1zM566 399h.1M567 391h.1M566 399l2 1zM566 389v12zM567 391l1-1zM568 400h2zM568 390l2-1zM570 389h3zM573 389h2zM573 382l2 2z"/>
<path d="M574 384v5zM574 382v2zM575 389h2zM575 384v5zM577 389l2 1zM579 400l2-1zM579 390l2 1zM579 389l2 1zM581 399h.1M581 390v9zM624 390l1-1zM624 399l1 2z"/>
<path d="M624 391h.1M624 399l2 1zM624 390v9zM624 391l2-1zM625 389h26zM626 400h2zM626 390l2-1zM628 389h2zM630 384v5zM630 384h17zM630 384l1-2zM630 389h2z"/>
<path d="M631 384v5zM631 382v2zM631 382h14zM632 389h2zM634 389l2 1zM636 400l2-1zM636 390l2 1zM638 399h.1M638 399l2 1zM638 391h.1M638 389v12zM638 391l3-1z"/>
<path d="M640 400h2zM641 390l2-1zM643 389h2zM645 389h2zM645 382l2 2zM646 384v5zM646 382v2zM647 389h2zM647 384v5zM649 389l2 1zM651 400l2-1zM651 390l2 1z"/>
<path d="M651 389l2 1zM653 399h.1M653 399l-2 2zM653 390v9zM98 401h15zM113 401l22-22zM161 403h147zM170 403v26zM181 401h34zM181 401v2zM181 403h34zM185 401h26z"/>
<path d="M187 400l2 1zM189 403v26zM189 401h3zM189 410h18zM189 419h2zM191 419l1-1zM191 403v7zM192 401h2zM192 418h1zM193 418h1zM194 401l2-1zM194 418h.1"/>
<path d="M194 418h1zM195 418h.1M195 418l1 1zM196 419h.1M197 419h.1M197 419h1zM198 419h.1M198 419h1zM199 419h.1M199 419l1-1zM200 418h.1M200 418l1-1z"/>
<path d="M201 417h.1M201 417h1zM202 417h.1M202 400l2 1zM202 417h1zM203 417h.1M204 417h.1M204 401h2zM204 417h1zM205 417h.1M205 403v7zM205 418h1z"/>
<path d="M206 418h1zM206 401l3-1zM207 403v26zM209 400h2zM211 401l2-2zM215 401v2zM253 401h34zM253 401v2zM253 403h34zM257 401h26zM259 400l2 1zM261 403v26z"/>
<path d="M261 418l2-1zM261 410h17zM261 401h3zM263 403v7zM263 417l1-1zM264 401h2zM264 416h1zM265 416h1zM266 401l2-1zM266 416h.1M266 416h1zM267 416h1z"/>
<path d="M268 416l1 1zM269 417h1zM270 417l2 1zM272 418h1zM273 418h1zM274 400l2 1zM274 418h.1M275 418h.1M276 418v-1zM276 417h.1M276 401h2zM277 417h.1"/>
<path d="M277 417h1zM277 403v7zM278 417h.1M278 401l3-1zM278 403v26zM279 403v26zM281 400h2zM283 401l2-2zM287 401v2zM308 403v26zM369 407v2zM369 409v3z"/>
<path d="M369 408l9 15zM369 405v2zM369 412l1 2zM370 402l-1 3zM370 414l1 2zM371 400l-1 2zM371 416l1 2zM372 418l2 2zM399 419l-1 2zM401 417l-2 2zM402 401l1 2zM402 415l-1 2z"/>
<path d="M403 403v3zM403 413l-1 2zM403 408l-8 15zM403 406v2zM403 410v3zM403 408v2zM406 400l2 2zM408 402l2 1zM410 403l3 1zM413 404l2 1zM415 405h2zM417 405h3z"/>
<path d="M420 405l2-1zM422 404h3zM425 404l2-1zM427 403l2-2zM429 401l2-2zM433 407v2zM433 409v3zM433 405v2zM433 412l1 2zM433 408l9 15zM434 402l-1 3zM434 414l1 2z"/>
<path d="M435 400l-1 2zM435 416l1 2zM436 418l2 2zM464 419l-2 2zM465 417l-1 2zM466 401l1 2zM466 415l-1 2zM467 403v3zM467 413l-1 2zM467 408l-8 15zM467 406l1 2zM467 410v3z"/>
<path d="M468 408l-1 2zM528 403h147zM528 403v26zM549 401v2zM549 401h35zM549 403h35zM553 401h26zM556 400l2 1zM557 403v26zM558 401h2zM558 417h.1M558 410h17z"/>
<path d="M558 403v26zM558 417h1zM559 403v7zM559 417h1zM560 417h.1M560 401h2zM560 417l1 1zM561 418h.1M562 418h.1M562 418h1zM562 401l2-1zM563 418h2z"/>
<path d="M565 418l1-1zM566 417h1zM567 417l1-1zM568 416h1zM569 416h1zM570 416h.1M570 400l2 1zM571 416h.1M571 416h2zM572 401h3zM573 416v1zM573 417l2 1z"/>
<path d="M574 403v7zM575 401l2-1zM575 403v26zM576 403v26zM577 400h2zM579 401l2-2zM584 401v2zM621 401v2zM621 401h35zM621 403h35zM625 401h26zM628 400l2 1z"/>
<path d="M629 403v26zM630 401h2zM630 403v26zM630 418h.1M630 410h17zM630 418h1zM631 417h.1M631 403v7zM631 417h1zM632 417h.1M632 401h2zM633 417h.1"/>
<path d="M633 417h1zM634 417h.1M634 401l2-1zM634 417h1zM635 417h.1M635 417l1 1zM636 418h.1M636 418l1 1zM637 419h1zM638 419h.1M638 419h1zM639 419h.1"/>
<path d="M639 419h1zM640 419h.1M640 419l1-1zM641 418h.1M641 418h1zM642 418h.1M642 400l2 1zM642 418h1zM643 418h1zM644 418l2 1zM644 401h3zM646 403v7z"/>
<path d="M646 419h1zM647 401l2-1zM647 403v26zM648 403v26zM649 400h2zM656 401v2zM666 403v26zM8 422h12zM123 429h66zM123 429l2 4zM125 433l2 5zM127 438l2 5z"/>
<path d="M135 429h54zM207 429h54zM278 429h30zM278 429h45zM319 440l-2 3zM320 436l-1 4zM322 432l-2 4zM323 429l-1 3zM366 429h105zM374 420l1 2zM375 422l2 1zM377 423l3 1z"/>
<path d="M378 423h17zM380 424l2 1zM382 425h2zM384 425h3zM387 425h2zM389 425h2zM391 425l3-1zM394 424l2-2zM396 422l2-1zM438 420l2 2zM440 422l2 1zM442 423l2 1z"/>
<path d="M442 423h17zM444 424l2 1zM446 425h3zM449 425h2zM451 425h2zM453 425h3zM456 425l2-1zM458 424l2-2zM460 422l2-1zM514 429v1zM514 429h44zM514 430l1 2z"/>
<path d="M515 432l1 3zM516 435l2 3zM518 438l2 3zM528 429h30zM575 429h55zM647 429h54zM647 429h66zM710 438l-2 5zM712 433l-2 5zM713 429l-1 4zM8 444v146zM8 444h12z"/>
<path d="M13 444v146zM129 443l2 4zM131 447l2 3zM133 450l2 3zM135 453l3 3zM138 456l2 2zM140 458l3 1zM143 459l2 2zM278 460h4zM282 460h6zM288 460l5-1zM293 459h4z"/>
<path d="M297 459l3-1zM300 458l3-1zM303 457l2-1zM305 456l2-2zM307 454l3-2zM312 449l-2 3zM314 446l-2 3zM317 443l-3 3zM520 441l2 3zM522 444l3 2zM525 446l3 2zM528 448l3 2z"/>
<path d="M531 450l2 1zM533 451l3 1zM536 452l3 1zM539 453h4zM543 453l6 1zM549 454l6-1zM555 453h5zM560 453l4 1zM564 454h3zM567 454l5 1zM572 455l5 2zM577 457l8 3z"/>
<path d="M694 459l2-1zM696 458l3-2zM701 453l-2 3zM703 450l-2 3zM705 447l-2 3zM708 443l-3 4zM8 479h12zM145 461l3 1zM148 462l3 1zM151 463h4zM155 463l4 1zM159 464h5z"/>
<path d="M164 464h6zM170 464h7zM177 464h8zM185 464l6 1zM191 465h5zM196 465l7 2zM203 467l8 1zM211 468l8 2zM219 470l7 1zM226 471h5zM231 471h4zM235 471h4z"/>
<path d="M239 471l4-1zM243 470l4-1zM247 469l4-2zM251 467l6-2zM257 465l8-3zM265 462l5-1zM270 461l4-1zM274 460h4zM585 460l6 3zM591 463l5 2zM596 465l4 1zM600 466l4 1z"/>
<path d="M604 467l4 1zM608 468h4zM612 468l5 1zM617 469l6-1zM623 468l7-1zM630 467l9-1zM639 466l6-1zM645 465l6-1zM651 464h7zM658 464h8zM666 464h6zM672 464l5-1z"/>
<path d="M677 463h5zM682 463l3-1zM685 462h3zM688 462l3-2zM691 460l3-1zM350 499h15zM365 499l31 30zM399 492v26zM399 492l2-2zM399 499l1 2zM400 496l-1 3zM400 494v2z"/>
<path d="M401 492l-1 2zM401 490h11zM402 490l-1 2zM412 488h1zM412 488v34zM412 490v30zM413 485v41zM413 485h9zM413 488v34zM422 485v49zM422 498h2zM422 496h2z"/>
<path d="M424 485v49zM424 485h8zM432 485v41zM432 488h2zM432 488v34zM434 488v34zM434 492v26zM434 496v3zM434 499v2zM435 494l-1 2zM435 492v2zM436 490h8z"/>
<path d="M436 490l-2 2zM436 490l-1 2zM444 491h.1M444 491l1 2zM444 490l2 2zM445 493l1 2zM446 495v2zM446 499v2zM446 497v2zM446 492v26zM446 498h5zM446 496h5z"/>
<path d="M451 496l2 2zM451 496v18zM451 498h2zM453 498v14zM483 499h16zM549 499h15zM564 499l34-33zM8 505h12zM186 505h15zM201 505l34-34zM399 505h13zM399 518l2 2z"/>
<path d="M399 511v2zM399 513l1 3zM400 501v2zM400 509l-1 2zM400 516v2zM400 503l1 2zM400 507v2zM400 518l1 2zM401 520h11zM401 505h.1M401 520h.1M401 505l-1 2z"/>
<path d="M422 512h2zM422 514h2zM434 505h12zM434 518l2 2zM434 511v2zM434 513l1 3zM434 501l1 2zM435 509l-1 2zM435 516v2zM435 503l1 2zM435 507v2zM435 518l1 2z"/>
<path d="M436 520h8zM436 505h.1M436 505l-1 2zM436 520h.1M444 505h.1M444 505l1 2zM445 518l-1 2zM445 503l-1 2zM445 507l1 2zM446 516l-1 2zM446 501l-1 2zM446 509v2z"/>
<path d="M446 514v2zM446 511v3zM446 518l-2 2zM446 512h5zM446 514h5zM451 514l2-2zM451 512h2zM8 530h12zM376 540v1zM376 539v1zM376 539h.1M376 538h.1"/>
<path d="M376 535l5-2zM376 535v1zM376 537v1zM376 536h.1M376 537h.1M381 533l6-2zM387 531l6-2zM390 539l6-2zM393 529l7-1zM396 537l6-1zM400 528l7-1zM402 536l7-1z"/>
<path d="M407 527l6-1zM409 535l6-1zM412 522h1zM415 534h7zM424 534h.1M424 534h7zM431 534l6 1zM432 526h2zM432 522h2zM434 526l7 1zM437 535l7 1zM441 527l6 1z"/>
<path d="M444 536l6 1zM447 528l7 2zM450 537l6 2zM453 529l30-30zM454 530l6 1zM456 539l6 2zM460 531l7 2zM463 539l-1 2zM463 538v1zM463 538h.1M463 537h.1M464 536l-1 1z"/>
<path d="M464 536h.1M464 536l1-1zM465 535h.1M466 534h.1M466 533v1zM466 533h.1M652 535h185zM652 535v55zM659 535v24zM669 535v55zM691 535v55zM706 535v55z"/>
<path d="M717 535v55zM376 541h.1M376 541v1zM376 542h1zM377 542v1zM378 543h.1M378 543l6-2zM384 541l6-2zM652 554h65zM652 559h65zM717 549h120zM786 549v41z"/>
<path d="M786 554h16zM802 549v20zM802 554h35zM818 549v20zM8 564h12zM717 574h69zM786 574h51zM786 569h51zM807 569v5zM8 590h12zM20 590h817z"/>
</g>
<g fill="#000" stroke="#000" stroke-width=".54">
<path d="M135 92h4zM135 92h4zM136 92h3zM137 92h3zM137 93h3zM138 93h2zM139 93h1zM139 93h1z"/>
<path d="M139 92h1zM139 92h1zM138 92h2zM137 92h3zM137 92h3zM136 92h3zM135 92h4z"/>
<path d="M349 85h1zM349 85h1zM349 85h1zM349 85h1zM349 85h1zM349 85h1zM349 86h1zM349 86h1zM349 86h1zM349 86h1zM349 86h1zM349 86h1zM349 86h1zM349 86h1zM349 86h1zM349 86h1zM349 86h1zM349 86h1zM349 87h1z"/>
<path d="M350 86h1zM350 86h1zM350 86h1zM350 87h1z"/>
<path d="M697 92h1zM697 92h1zM697 92h2zM697 92h3zM697 92h3zM697 92h4z"/>
<path d="M697 92h4zM697 92h4zM697 92h3zM697 92h3zM697 93h2zM697 93h1zM697 93h1z"/>
<path d="M485 103h5zM486 103h4zM487 103h3zM488 103h2zM488 103h2zM489 103h1zM490 103h1z"/>
<path d="M489 102h1zM489 102h1zM488 102h2zM487 102h3zM487 103h3zM486 103h4z"/>
<path d="M219 182h1zM219 182h1zM219 182h1zM219 182h1zM219 182h1zM219 182h1zM219 183h1zM219 183h1zM219 183h1zM219 183h1zM219 183h1zM219 183h1zM219 183h1zM219 183h1zM219 183h1zM219 183h1zM219 183h1zM219 183h1zM219 184h1z"/>
<path d="M325 209h1zM325 209h1zM325 209h1zM325 209h1zM325 210h1zM325 210h1zM325 210h1zM325 210h1zM325 210h1zM325 210h1zM325 210h1zM325 210h1zM325 210h1zM325 210h1zM325 210h1zM325 210h1zM325 211h1zM325 211h1zM325 211h1zM325 211h1zM325 211h1zM325 211h1zM325 211h1zM325 211h1zM325 211h1z"/>
<path d="M280 240h1zM280 240h1zM280 240h1zM280 240h1zM280 241h1zM280 241h1zM280 241h1zM280 241h1zM280 241h1zM280 241h1zM280 241h1zM280 241h1zM280 241h1zM280 241h1zM280 241h1zM280 241h1zM280 242h1zM280 242h1zM280 242h1z"/>
<path d="M302 227h1zM302 227h1zM302 227h1zM302 227h1zM302 227h1zM302 227h1zM302 228h1zM302 228h1zM302 228h1zM302 228h1zM302 228h1zM302 228h1zM302 228h1zM302 228h1zM302 228h1zM302 228h1zM302 228h1zM302 229h1z"/>
<path d="M555 240h1zM555 240h1zM555 240h1zM555 240h1zM555 241h1zM555 241h1zM555 241h1zM555 241h1zM555 241h1zM555 241h1zM555 241h1zM555 241h1zM555 241h1zM555 241h1zM555 241h1zM555 241h1zM555 242h1zM555 242h1zM555 242h1z"/>
<path d="M556 241h1zM556 242h1zM556 242h1zM556 242h1z"/>
<path d="M751 258h1zM751 258h1zM751 258h1zM751 258h1zM751 258h1zM751 258h1zM751 258h1zM751 258h1zM751 258h1zM751 259h1zM751 259h1zM751 259h1zM751 259h1zM751 259h1zM751 259h1zM751 259h1zM751 259h1zM751 259h1zM751 259h1zM751 259h1zM751 260h1zM751 260h1zM751 260h1zM751 260h1z"/>
<path d="M280 269h1zM280 269h1zM280 269h1zM280 269h1zM280 269h1zM280 269h1zM280 269h1zM280 269h1zM280 269h1zM280 269h1zM280 270h1zM280 270h1zM280 270h1zM280 270h1zM280 270h1zM280 270h1zM280 270h1zM280 270h1zM280 270h1z"/>
<path d="M555 269h1zM555 269h1zM555 269h1zM555 269h1zM555 269h1zM555 269h1zM555 269h1zM555 269h1zM555 269h1zM555 269h1zM555 270h1zM555 270h1zM555 270h1zM555 270h1zM555 270h1zM555 270h1zM555 270h1zM555 270h1zM555 270h1z"/>
<path d="M556 269h1zM556 269h1zM556 269h1zM556 269h1z"/>
<path d="M302 282h1zM302 282h1zM302 282h1zM302 282h1zM302 282h1zM302 282h1zM302 282h1zM302 283h1zM302 283h1zM302 283h1zM302 283h1zM302 283h1zM302 283h1zM302 283h1zM302 283h1zM302 283h1zM302 283h1zM302 283h1z"/>
<path d="M325 299h1zM325 299h1zM325 299h1zM325 299h1zM325 300h1zM325 300h1zM325 300h1zM325 300h1zM325 300h1zM325 300h1zM325 300h1zM325 300h1zM325 300h1zM325 300h1zM325 300h1zM325 300h1zM325 301h1zM325 301h1zM325 301h1zM325 301h1zM325 301h1zM325 301h1zM325 301h1zM325 301h1zM325 301h1z"/>
<path d="M366 319h4zM366 319h4zM367 319h3zM368 319h3zM368 319h3zM369 319h2zM370 319h1zM370 319h1z"/>
<path d="M370 318h1zM370 318h1zM369 318h2zM368 318h3zM368 318h3zM367 319h3zM366 319h4z"/>
<path d="M466 318h1zM466 318h2zM466 318h2zM466 318h3zM466 319h3zM466 319h4z"/>
<path d="M466 319h5zM466 319h4zM466 319h3zM466 319h3zM466 319h2zM466 319h2zM466 319h1z"/>
<path d="M219 327h1zM219 327h1zM219 327h1zM219 327h1zM219 327h1zM219 327h1zM219 327h1zM219 327h1zM219 328h1zM219 328h1zM219 328h1zM219 328h1zM219 328h1zM219 328h1zM219 328h1zM219 328h1zM219 328h1zM219 328h1zM219 328h1z"/>
<path d="M198 345h5zM199 345h4zM199 345h4zM200 345h3zM201 345h2zM202 345h1zM202 345h1z"/>
<path d="M202 344h1zM202 344h1zM201 344h2zM200 344h3zM200 344h3zM199 344h4zM199 344h4z"/>
<path d="M633 344h1zM633 344h2zM634 344h1zM634 344h2zM634 344h2zM634 344h3zM634 344h4z"/>
<path d="M634 345h4zM634 345h4zM634 345h3zM634 345h2zM634 345h2zM633 345h2zM633 345h1z"/>
<path d="M270 363h4zM271 363h4zM271 363h4zM272 364h3zM273 364h2zM273 364h2zM274 364h1zM274 364h1z"/>
<path d="M274 363h1zM274 363h1zM273 363h2zM273 363h2zM272 363h3zM271 363h4zM271 363h4z"/>
<path d="M561 363h1zM561 363h2zM562 363h1zM562 363h2zM562 363h2zM562 363h3zM562 363h4z"/>
<path d="M562 363h4zM562 363h4zM562 363h3zM562 364h2zM562 364h2zM562 364h1zM561 364h2zM561 364h1z"/>
<path d="M349 424h1zM349 424h1zM349 424h1zM349 424h1zM349 424h1zM349 424h1zM349 424h1zM349 425h1zM349 425h1zM349 425h1zM349 425h1zM349 425h1zM349 425h1zM349 425h1zM349 425h1zM349 425h1zM349 425h1zM349 425h1zM349 425h1z"/>
<path d="M350 424h1zM350 424h1zM350 424h1zM350 424h1z"/>
<path d="M751 424h1zM751 424h1zM751 424h1zM751 425h1zM751 425h1zM751 425h1zM751 425h1zM751 425h1zM751 425h1zM751 425h1zM751 425h1zM751 425h1zM751 425h1zM751 425h1zM751 425h1zM751 426h1zM751 426h1zM751 426h1zM751 426h1zM751 426h1zM751 426h1zM751 426h1zM751 426h1zM751 426h1z"/>
</g>
<g font-size="13.1">
<text x="498" y="101">A</text>
<text x="405" y="472">Вид A</text>
</g>
<g font-size="8.8">
<text x="156" y="134">8</text>
<text x="665" y="160">3</text>
<text x="716" y="268">5</text>
<text x="116" y="316">4</text>
<text x="253" y="329">6</text>
<text x="579" y="328">7</text>
<text x="102" y="399">2</text>
<text x="354" y="497">10</text>
<text x="489" y="497">9</text>
<text x="554" y="497">1</text>
<text x="190" y="503">1</text>
</g>
<g font-size="7.8">
<text x="725" y="544">Тех. процесс изготовления шар - баллона</text>
<text x="717" y="561">Приспособление специальное</text>
<text x="738" y="568">для сварки</text>
<text x="824" y="564">1:1</text>
</g>
<text font-size="7.5" x="89" y="10" transform="rotate(180 89 10)">Тех.процессизготовленияшар-баллона</text>
<g font-size="5.4">
<text x="13" y="343" transform="rotate(-90 13 343)">Перв. примен.</text>
<text x="13" y="400" transform="rotate(-90 13 400)">Справ. №</text>
<text x="13" y="473" transform="rotate(-90 13 473)">Подп. и дата</text>
<text x="13" y="502" transform="rotate(-90 13 502)">Инв. № дубл.</text>
<text x="13" y="528" transform="rotate(-90 13 528)">Взам. инв. №</text>
<text x="790" y="554">Лит.</text>
<text x="804" y="554">Масса</text>
<text x="819" y="554">Масштаб</text>
<text x="13" y="558" transform="rotate(-90 13 558)">Подп. и дата</text>
<text x="652" y="564">Разраб.</text>
<text x="669" y="564">Гусева Н. А.</text>
<text x="673" y="559">№ докум.</text>
<text x="695" y="559">Подп.</text>
<text x="652" y="569">Пров.</text>
<text x="669" y="569">Абашин М. И.</text>
<text x="652" y="574">Т.контр.</text>
<text x="788" y="574">Лист</text>
<text x="809" y="574">Листов</text>
<text x="794" y="579">МГТУ им.Н.Э.Баумана</text>
<text x="13" y="587" transform="rotate(-90 13 587)">Инв. № подл.</text>
<text x="652" y="584">Н.контр.</text>
<text x="799" y="588">группа СМ1-91</text>
<text x="799" y="584">кафедра &quot;СМ1&quot;</text>
<text x="7" y="590" transform="rotate(-90 7 590)">КОМПАС-3Dv21 Учебнаяверсия©2022ООО&quot;АСКОН-Системыпроектирования&quot;, Россия. Всеправазащищены.</text>
<text x="8" y="594">Недлякоммерческогоиспользования</text>
<text x="652" y="589">Утв.</text>
<text x="727" y="594">Копировал</text>
<text x="797" y="594">Формат</text>
<text x="817" y="594">A1</text>
</g>
<g font-size="5.3">
<text x="652" y="559">Изм.</text>
<text x="659" y="559">Лист</text>
<text x="707" y="559">Дата</text>
</g>
<g font-size="5.1">
<text x="415" y="90">327</text>
<text x="218" y="258" transform="rotate(-90 218 258)">89</text>
<text x="301" y="258" transform="rotate(-90 301 258)">36</text>
<text x="323" y="257" transform="rotate(-90 323 257)">5</text>
<text x="323" y="255" transform="rotate(-90 323 255)">6</text>
<text x="348" y="255" transform="rotate(-90 348 255)">0</text>
<text x="279" y="262" transform="rotate(-90 279 262)">M24x1.5</text>
<text x="348" y="259" transform="rotate(-90 348 259)">20</text>
<text x="554" y="262" transform="rotate(-90 554 262)">M24x1.5</text>
<text x="416" y="317">6</text>
<text x="418" y="317">0</text>
<text x="415" y="342">25</text>
<text x="419" y="342">4</text>
<text x="749" y="346" transform="rotate(-90 749 346)">200</text>
<text x="415" y="361">17</text>
<text x="419" y="361">1</text>
</g>
</svg>
